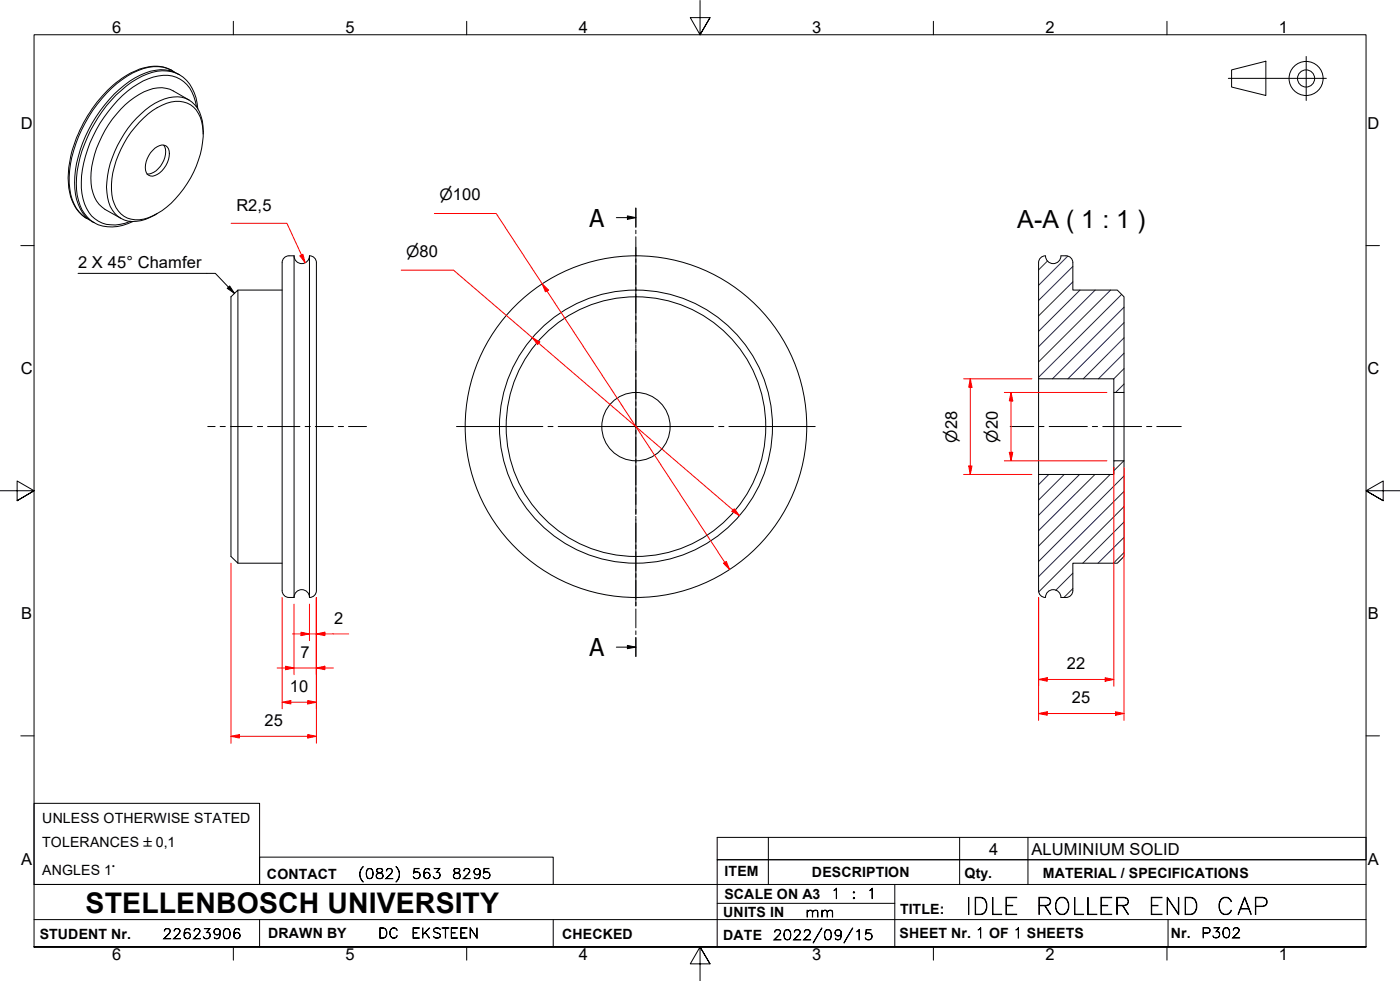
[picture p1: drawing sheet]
<svg xmlns="http://www.w3.org/2000/svg" width="410mm" height="287mm" viewBox="0 0 410 287" stroke-linecap="round" stroke-linejoin="round" font-family="sans-serif">
<!-- layer: Hatch -->
<g fill="none" stroke="#1e1e47" stroke-width=".29">
<path d="M306.7 76.4l-2.6 2.6M312.6 75l-8.5 8.5M314.1 78l-10 10M314.1 82.5l-10 10M316.2 84.9l-12.1 12.1M320.7 84.9l-16.6 16.6M325.2 84.9l-21.1 21M328.4 86.2l-24.3 24.2M329.1 98.9l-11.9 12M329.1 94.4l-16.4 16.5M329.1 89.9l-20.9 21M329.1 112.4l-2.5 2.5"/>
<path d="M329.1 107.9l-3 3M329.1 103.4l-7.5 7.5M307.1 138.9l-3 3M311.6 138.9l-7.5 7.5M316.1 138.9l-12 11.9M320.6 138.9l-16.5 16.4M325.1 138.9l-21 20.9M329.1 134.9l-3 2.9M329.1 139.3l-25 25.1M329.1 157.3l-7.6 7.6M329.1 152.8l-12 12.1M329.1 148.3l-24.9 24.9"/>
<path d="M329.1 143.8l-25 25M314.1 172.3l-2.6 2.6M314.1 167.8l-5 5M329.1 161.7l-3.1 3.2"/>
</g>
<!-- layer: Visible Edges(ISO) -->
<g fill="none" stroke="#000" stroke-width=".29">
<path d="M40.8 35.8a17.7 17.7 0 0 1 10.6-6.1 7.3 7.3 0 0 1 7.9 7.3 26.3 26.3 0 0 1-5.6 18.3 21.7 21.7 0 0 1-11.7 8.8 7.2 7.2 0 0 1-9-5.7 23.7 23.7 0 0 1 3.3-16.5 26.9 26.9 0 0 1 4.5-6.1zM50.4 20.7a11.8 11.8 0 0 0-11.2 .3 35.5 35.5 0 0 0-15.8 17.1 30 30 0 0 0-2.9 18.7 10.9 10.9 0 0 0 4.9 7.2M51.2 21.2a10.8 10.8 0 0 0-10.8-.5 35.6 35.6 0 0 0-17.4 19.3 27.3 27.3 0 0 0-1.9 18.4 10 10 0 0 0 5.1 6M55.4 29.3l-4.7-2.7a9.9 9.9 0 0 0-9.9 1 31.1 31.1 0 0 0-14.2 24.5 10.2 10.2 0 0 0 4.1 9.2l4.7 2.6M57.9 31.9a11.5 11.5 0 0 0-7-10.9 13.6 13.6 0 0 0-11.4 1.8 38.9 38.9 0 0 0-17.7 30.6 13.3 13.3 0 0 0 4.2 10.7 11 11 0 0 0 11.4 1.4l1.5-.7M59.5 39.3a11.6 11.6 0 0 0-3.2-9.4 8.7 8.7 0 0 0-9.6-.4 30.1 30.1 0 0 0-14.4 18.4 18.5 18.5 0 0 0 0 12.5 7.5 7.5 0 0 0 9 4.2l2.6-1 2.1-1.1M45.3 43.4a2.56 2.56 0 0 1 3.7-.3 5.9 5.9 0 0 1-1.6 6.9 3.2 3.2 0 0 1-4.3 1 6 6 0 0 1 1.6-7zM47.9 42.5a5.8 5.8 0 0 1-1.5 6.9 4.4 4.4 0 0 1-3.3 1.5M82.6 76.9v96M86.1 74.9a2.25 2.25 0 0 0 2.3 2.3 2.25 2.25 0 0 0 2.2-2.3M86.1 74.9a2.9 2.9 0 0 0-3.2 1l-.3 1M86.1 74.9v100"/>
<path d="M90.6 74.9v100M90.6 74.9a2 2 0 0 1 2 2M92.6 76.9v96M304.1 76.9a1.95 1.95 0 0 1 2-2 2.25 2.25 0 0 0 2.3 2.3 2.25 2.25 0 0 0 2.2-2.3 2.9 2.9 0 0 1 3.3 1l.2 1M304.1 76.9v34h22v4h3v-28l-1.9-2h-13.1v-8M67.6 86.9l2.1-2v80l-2.1-2zM69.7 84.9h12.9M304.1 110.9v28M326.1 114.9v20M329.1 114.9v20M69.7 164.9h12.9M82.6 172.9a2 2 0 0 0 2 2h1.5"/>
<path d="M86.1 174.9a2.25 2.25 0 0 1 2.3-2.3 2.25 2.25 0 0 1 2.2 2.3M92.6 172.9a2 2 0 0 1-2 2M304.1 172.9a1.95 1.95 0 0 0 2 2 2.25 2.25 0 0 1 2.3-2.3 2.25 2.25 0 0 1 2.2 2.3 2.9 2.9 0 0 0 3.3-1l.2-1M304.1 172.9v-34h22v-4h3v28l-1.9 2h-13.1v8"/>
<circle cx="186.2" cy="124.9" r="10"/>
<circle cx="186.2" cy="124.9" r="50"/>
<circle cx="186.2" cy="124.9" r="40"/>
<circle cx="186.2" cy="124.9" r="38"/>
</g>
<!-- layer: Visible Tangent Edges(ISO) -->
<path d="M52.5 21.9a11.7 11.7 0 0 0-10.9 .4 37.9 37.9 0 0 0-18.2 23.8 22.2 22.2 0 0 0 .6 15.3 10.1 10.1 0 0 0 3.6 3.8M57.5 31.3a9.9 9.9 0 0 0-7.1-9.1 15.4 15.4 0 0 0-11.5 3.3 37.9 37.9 0 0 0-15.1 27.9 12.9 12.9 0 0 0 3.9 10.6 10.2 10.2 0 0 0 10.5 .8" fill="none" stroke="#000" stroke-width=".29"/>
<!-- layer: Section View Lines(ISO) -->
<g fill="none" stroke="#000" stroke-width=".29">
<path d="M180.5 63.7h5.7M183.7 63.2l2.5 .5-2.5 .5zM186.2 60.9v5.6M186.2 67.4v1M186.2 69.3v5.6M186.2 75.8v1M186.2 77.7v5.6M186.2 84.2v1M186.2 86.1v5.5M186.2 92.5v1M186.2 94.4v5.6M186.2 100.9v1"/>
<path d="M186.2 102.8v5.6M186.2 109.3v1M186.2 111.2v5.6M186.2 117.6v1.1M186.2 119.6v5.6M186.2 126v1.1M186.2 128v5.6M186.2 134.4v1.1M186.2 136.3v5.6M186.2 142.8v1M186.2 144.7v5.6M186.2 151.1v1.1"/>
<path d="M186.2 153.1v5.6M186.2 159.5v1.1M186.2 161.5v5.6M186.2 167.9v1.1M186.2 169.9v5.6M186.2 176.3v1.1M186.2 178.3v5.5M180.5 189.4h5.7M183.7 188.9l2.5 .5-2.5 .5zM186.2 184.7v1.1M186.2 186.6v5.6"/>
</g>
<g fill="#000">
<path d="M183.7 63.2l2.5 .5-2.5 .5z" fill-rule="evenodd"/>
<path d="M183.7 188.9l2.5 .5-2.5 .5z" fill-rule="evenodd"/>
</g>
<!-- layer: Symbols(ISO) -->
<path d="M210 245.1h190v6.6h-190zM225 245.1v6.6M281 245.1v6.6M301 245.1v6.6" fill="none" stroke="#000" stroke-width=".29"/>
<!-- layer: Border_0 -->
<g fill="none" stroke="#000" stroke-width=".29">
<path d="M68.3 6.2v4M136.7 6.2v4M205 .1v10.1l-2.9-5h5.8l-2.9 5 2.9-5M273.3 6.2v4M341.7 6.2v4M6.1 71.9h3.9M400 71.9h3.9M0 143.7h10l-5-2.9v5.8l5-2.9-5 2.9M410 143.7h-10l5-2.9v5.8l-5-2.9 5 2.9M6.1 215.4h3.9M400 215.4h3.9M10 277.2v-267h390v267h-390h390"/>
<path d="M68.3 277.2v3.9M136.7 277.2v3.9M273.3 277.2v3.9M341.7 277.2v3.9M207.9 282.1l-2.9-4.9 2.9 4.9h-5.8l2.9-4.9v10"/>
</g>
<!-- layer: Sketch Geometry(ISO) -->
<g fill="none" stroke="#000" stroke-width=".29">
<path d="M382.5 16.5v12.9M359.7 22.9h28.7M360.6 20.5l10-2.6v10.1l-10-2.5zM10 235.2h66v23.7h-66zM10 258.9h390M76 250.9h86v8h-86zM225 251.7v7.2M262 258.9v18.3M281 251.7v7.2M301 251.7v7.2M400 251.7h-190v25.5M10 277.2h390"/>
<path d="M10 269.2h390M76 269.2v8M162 269.2v8M210 264.4h52M342 269.2v8"/>
<circle cx="382.4" cy="23" r="5"/>
<circle cx="382.4" cy="23" r="2.51"/>
</g>
<!-- layer: Dimensions(ISO) -->
<path d="M88.3 74.6l1 2.3" fill="none" stroke="#f00" stroke-width=".29"/>
<path d="M87.8 74.9l.9-.5 .6 2.5z" fill-rule="evenodd" fill="#f00"/>
<path d="M67.7 65.4h16.3l4.4 9.5-.1-.3M87.8 74.9l.9-.5 .6 2.5zM92.6 185.6h2.5" fill="none" stroke="#f00" stroke-width=".29"/>
<path d="M92.6 185.6l2.5-.5v1z" fill-rule="evenodd" fill="#f00"/>
<path d="M88.1 185.6h2.5M92.6 185.6l2.5-.5v1z" fill="none" stroke="#f00" stroke-width=".29"/>
<path d="M88.1 185.1l2.5 .5-2.5 .5z" fill-rule="evenodd" fill="#f00"/>
<path d="M90.6 176.9v10.6M92.6 174.9v12.6M85.7 185.6h2.4M88.1 185.1l2.5 .5-2.5 .5zM90.6 185.6h2M92.6 195.5h2.5M95.1 185.6h7" fill="none" stroke="#f00" stroke-width=".29"/>
<path d="M92.6 195.5l2.5-.5v1z" fill-rule="evenodd" fill="#f00"/>
<path d="M83.6 195.5h2.5M92.6 195.5l2.5-.5v1z" fill="none" stroke="#f00" stroke-width=".29"/>
<path d="M83.6 195l2.5 .5-2.5 .5z" fill-rule="evenodd" fill="#f00"/>
<path d="M86.1 176.9v20.6M92.6 174.9v22.7M81.2 195.5h2.4M83.6 195l2.5 .5-2.5 .5zM86.1 195.5h6.5M95.1 195.5h2.5M90.1 205.6h2.5" fill="none" stroke="#f00" stroke-width=".29"/>
<path d="M90.1 205.1l2.5 .5-2.5 .5z" fill-rule="evenodd" fill="#f00"/>
<path d="M82.6 205.6h2.6M90.1 205.1l2.5 .5-2.5 .5z" fill="none" stroke="#f00" stroke-width=".29"/>
<path d="M82.6 205.6l2.6-.5v1z" fill-rule="evenodd" fill="#f00"/>
<path d="M82.6 174.9v32.6M92.6 174.9v32.6M82.6 205.6l2.6-.5v1zM85.2 205.6h4.9M90.1 215.5h2.5" fill="none" stroke="#f00" stroke-width=".29"/>
<path d="M90.1 215l2.5 .5-2.5 .5z" fill-rule="evenodd" fill="#f00"/>
<path d="M67.6 215.5h2.5M90.1 215l2.5 .5-2.5 .5z" fill="none" stroke="#f00" stroke-width=".29"/>
<path d="M67.6 215.5l2.5-.5v1z" fill-rule="evenodd" fill="#f00"/>
<path d="M158.7 83.1l1.4 2.1M67.6 164.9v52.7M92.6 174.9v42.7M67.6 215.5l2.5-.5v1zM70.1 215.5h20" fill="none" stroke="#f00" stroke-width=".29"/>
<!-- layer: Center Mark(ISO) -->
<path d="M186.2 72.4v25.2M186.2 99.1v1.6M186.2 102.1v45.6M133.7 124.9h25.2M160.5 124.9h1.4M163.4 124.9h45.5M210.4 124.9h1.6M213.4 124.9h25.3M186.2 149.1v1.5M186.2 152.2v25.2" fill="none" stroke="#000" stroke-width=".29"/>
<!-- layer: Centerline(ISO) -->
<g fill="none" stroke="#000" stroke-width=".29">
<path d="M60.8 124.9h2.2M64.5 124.9h1.5M67.5 124.9h6.4M75.4 124.9h1.5M78.4 124.9h9.4M89.3 124.9h1.6M92.3 124.9h5.3M99.1 124.9h1.5M102 124.9h5.3M295.8 124.9h6.9M304.2 124.9h1.5M307.2 124.9h11.2"/>
<path d="M319.8 124.9h1.6M322.9 124.9h11.4M335.7 124.9h1.5M338.7 124.9h7.2"/>
</g>
<!-- layer: Dimensions(ISO) -->
<path d="M158.7 83.1l1.9 1.8-.9 .5z" fill-rule="evenodd" fill="#f00"/>
<path d="M158.7 83.1l1.9 1.8-.9 .5zM212.2 164.6l1.4 2.1" fill="none" stroke="#f00" stroke-width=".29"/>
<path d="M211.8 164.9l.9-.5 .9 2.3z" fill-rule="evenodd" fill="#f00"/>
<path d="M127.2 62.5h18.1l13.4 20.6M155.8 98.8l1.9 1.7M160.1 85.2l52.1 79.4M211.8 164.9l.9-.5 .9 2.3z" fill="none" stroke="#f00" stroke-width=".29"/>
<path d="M155.8 98.8l2.3 1.3-.7 .8z" fill-rule="evenodd" fill="#f00"/>
<path d="M155.8 98.8l2.3 1.3-.7 .8zM214.6 149.3l1.9 1.7" fill="none" stroke="#f00" stroke-width=".29"/>
<path d="M215 148.9l1.5 2.1-2.2-1.3z" fill-rule="evenodd" fill="#f00"/>
<path d="M117.5 79.1h15.3l23 19.7M157.7 100.5l56.9 48.8M215 148.9l1.5 2.1-2.2-1.3zM304.1 198.9h2.5" fill="none" stroke="#f00" stroke-width=".29"/>
<!-- layer: Symbols(ISO) -->
<path d="M22.9 80h40.2l5.5 5.9M66.5 84.4l.7-.7 1.4 2.2z" fill="none" stroke="#000" stroke-width=".29"/>
<path d="M66.5 84.4l.7-.7 1.4 2.2z" fill-rule="evenodd" fill="#000"/>
<!-- layer: Dimensions(ISO) -->
<path d="M304.1 198.9l2.5-.5v1z" fill-rule="evenodd" fill="#f00"/>
<path d="M304.1 198.9l2.5-.5v1zM323.6 198.9h2.5" fill="none" stroke="#f00" stroke-width=".29"/>
<path d="M323.6 198.4l2.5 .5-2.5 .5z" fill-rule="evenodd" fill="#f00"/>
<path d="M326.1 136.9v64M304.1 174.9v26M306.6 198.9h17M323.6 198.4l2.5 .5-2.5 .5zM304.1 208.9h2.5" fill="none" stroke="#f00" stroke-width=".29"/>
<path d="M304.1 208.9l2.5-.5v1z" fill-rule="evenodd" fill="#f00"/>
<path d="M304.1 208.9l2.5-.5v1zM326.6 208.9h2.5" fill="none" stroke="#f00" stroke-width=".29"/>
<path d="M326.6 208.4l2.5 .5-2.5 .5z" fill-rule="evenodd" fill="#f00"/>
<path d="M296 114.9v2.5M329.1 136.9v74M304.1 174.9v36M306.6 208.9h20M326.6 208.4l2.5 .5-2.5 .5z" fill="none" stroke="#f00" stroke-width=".29"/>
<path d="M296 114.9l.5 2.5h-1z" fill-rule="evenodd" fill="#f00"/>
<path d="M296 114.9l.5 2.5h-1zM296 132.4v2.5" fill="none" stroke="#f00" stroke-width=".29"/>
<path d="M295.5 132.4h1l-.5 2.5z" fill-rule="evenodd" fill="#f00"/>
<path d="M284.1 110.9v2.5M294.1 114.9h30M296 117.4v15M294.1 134.9h30M295.5 132.4h1l-.5 2.5z" fill="none" stroke="#f00" stroke-width=".29"/>
<path d="M284.1 110.9l.5 2.5h-.9z" fill-rule="evenodd" fill="#f00"/>
<path d="M284.1 110.9l.5 2.5h-.9zM284.1 136.4v2.5" fill="none" stroke="#f00" stroke-width=".29"/>
<path d="M283.7 136.4h.9l-.5 2.5z" fill-rule="evenodd" fill="#f00"/>
<path d="M282.1 110.9h20M284.1 113.4v23M282.1 138.9h20M283.7 136.4h.9l-.5 2.5z" fill="none" stroke="#f00" stroke-width=".29"/>
<text font-size="8.3" x="25.1" y="267.2">STELLENBOSCH UNIVERSITY</text>
<text font-size="7.3" x="297.9" y="66.8">A-A ( 1 : 1 )</text>
<g font-size="7.2">
<text x="172.6" y="66.3">A</text>
<text x="172.6" y="192">A</text>
</g>
<g font-size="6.7">
<text x="282.6" y="267.7">IDLE</text>
<text x="303.3" y="267.7">ROLLER</text>
<text x="336.2" y="267.7">END</text>
<text x="356.2" y="267.7">CAP</text>
</g>
<g font-size="4.8">
<text x="32.8" y="9.7">6</text>
<text x="101.2" y="9.7">5</text>
<text x="169.5" y="9.7">4</text>
<text x="237.8" y="9.7">3</text>
<text x="306.1" y="9.7">2</text>
<text x="374.5" y="9.7">1</text>
<text x="6.1" y="37.8">D</text>
<text x="400.4" y="37.8">D</text>
<text x="69.2" y="61.7">R2,5</text>
<text x="22.9" y="78.4">2 X 45° Chamfer</text>
<text x="6.1" y="109.6">C</text>
<text x="400.4" y="109.6">C</text>
<text x="6.2" y="181.3">B</text>
<text x="97.9" y="182.6">2</text>
<text x="400.5" y="181.3">B</text>
<text x="88" y="192.5">7</text>
<text x="312.4" y="195.9">22</text>
<text x="84.9" y="202.5">10</text>
<text x="313.9" y="205.8">25</text>
<text x="77.4" y="212.5">25</text>
<text x="289.6" y="250.1">4</text>
<text x="302" y="250.2">ALUMINIUM SOLID</text>
<text x="6.2" y="253.1">A</text>
<text x="400.5" y="253.1">A</text>
<text x="32.8" y="281.1">6</text>
<text x="101.2" y="281.1">5</text>
<text x="169.5" y="281.1">4</text>
<text x="237.8" y="281.1">3</text>
<text x="306.1" y="281.1">2</text>
<text x="374.5" y="281.1">1</text>
</g>
<g font-size="4.6">
<text x="128.7" y="58.6">⌀100</text>
<text x="118.9" y="75.2">⌀80</text>
<text x="280.2" y="129.6" transform="rotate(-90 280.2 129.6)">⌀28</text>
<text x="292.2" y="129.6" transform="rotate(-90 292.2 129.6)">⌀20</text>
</g>
<g font-size="4.1">
<text x="12.4" y="240.9">UNLESS OTHERWISE STATED</text>
<text x="12.4" y="247.9">TOLERANCES ±0,1</text>
<text x="12.4" y="256">ANGLES 1°</text>
<text x="78.2" y="257.2">CONTACT</text>
<text x="212.2" y="256.5">ITEM</text>
<text x="237.7" y="256.7">DESCRIPTION</text>
<text x="282.4" y="256.9">Qty.</text>
<text x="305.4" y="256.9">MATERIAL / SPECIFICATIONS</text>
<text x="212.1" y="263">SCALE ON A3</text>
<text x="211.8" y="268.4">UNITS IN</text>
<text x="263.5" y="267.7">TITLE:</text>
<text x="11.6" y="274.8">STUDENT Nr.</text>
<text x="78.5" y="274.6">DRAWN BY</text>
<text x="164.6" y="274.8">CHECKED</text>
<text x="211.8" y="275.1">DATE</text>
<text x="263.4" y="274.6">SHEET Nr. 1 OF 1 SHEETS</text>
<text x="342.8" y="274.5">Nr.</text>
</g>
<g font-size="4">
<text x="104.8" y="257.2">(082)</text>
<text x="120.6" y="257.2">563</text>
<text x="132.3" y="257.2">8295</text>
<text x="243.3" y="263">1</text>
<text x="249.3" y="263">:</text>
<text x="253.8" y="263">1</text>
<text x="235.8" y="268.4">mm</text>
<text x="47.6" y="274.8">22623906</text>
<text x="110.7" y="274.6">DC</text>
<text x="120.4" y="274.6">EKSTEEN</text>
<text x="226.3" y="275.1">2022/09/15</text>
<text x="351.7" y="274.5">P302</text>
</g>
</svg>
